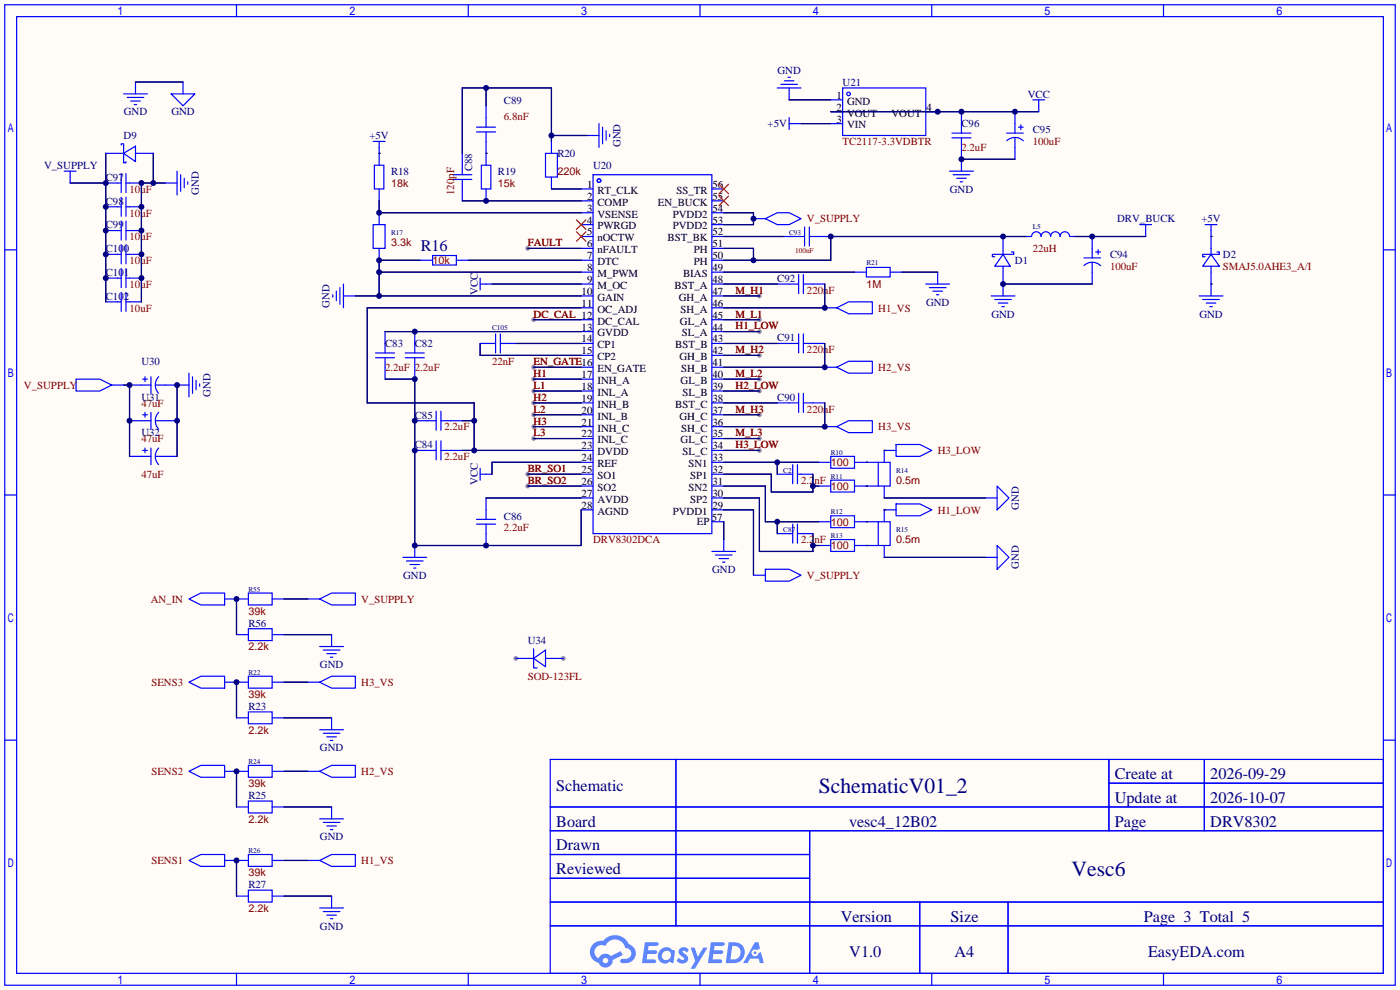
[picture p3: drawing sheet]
<svg xmlns="http://www.w3.org/2000/svg" width="299mm" height="212mm" viewBox="0 0 299 212" stroke-linecap="round" stroke-linejoin="round" font-family="sans-serif">
<path d="M0 0h299.2v211.6h-299.2z" fill="#fffcf7"/>
<g fill="#999">
<circle cx="110.2" cy="140.7" r=".51"/>
<circle cx="120.4" cy="140.7" r=".51"/>
<circle cx="114" cy="81" r=".51"/>
<circle cx="114" cy="86.1" r=".51"/>
<circle cx="114" cy="91.2" r=".51"/>
<circle cx="114" cy="93.7" r=".51"/>
<circle cx="114" cy="83.6" r=".51"/>
<circle cx="114" cy="88.6" r=".51"/>
<circle cx="114" cy="78.5" r=".51"/>
<circle cx="114" cy="68.3" r=".51"/>
<circle cx="112.8" cy="101.3" r=".51"/>
<circle cx="112.8" cy="103.9" r=".51"/>
<circle cx="112.8" cy="53.1" r=".51"/>
<circle cx="162.3" cy="96.3" r=".51"/>
<circle cx="162.3" cy="93.7" r=".51"/>
<circle cx="162.3" cy="88.6" r=".51"/>
<circle cx="162.3" cy="83.6" r=".51"/>
<circle cx="162.3" cy="81" r=".51"/>
<circle cx="162.3" cy="75.9" r=".51"/>
<circle cx="162.3" cy="70.9" r=".51"/>
<circle cx="162.3" cy="68.3" r=".51"/>
<circle cx="162.3" cy="63.2" r=".51"/>
</g>
<g fill="none" stroke="#00f" stroke-width=".25">
<path d="M1 1h297.2v209.6h-297.2zM3.6 3.6h292.1v204.4h-292.1zM50.5 1v2.6M100.1 1v2.6M149.6 1v2.6M199.1 1v2.6M248.7 1v2.6M1 53.4h2.6M295.7 53.4h2.5M1 105.8h2.6M295.7 105.8h2.5M1 158.2h2.6"/>
<path d="M295.7 158.2h2.5M117.6 162.3h178.1v45.7h-178.1zM117.6 172.5h178.1M117.6 177.5h178.1M144.5 162.3v35.6M173 177.5v30.5M237 162.3v15.2M237 167.4h58.7M257.4 162.3v15.2M117.6 182.6h55.4M117.6 192.8h178.1M117.6 187.7h55.4"/>
<path d="M117.6 197.9h178.1M196.6 192.8v15.2M215.4 192.8v15.2M50.5 208v2.6M100.1 208v2.6M149.6 208v2.6M199.1 208v2.6M248.7 208v2.6"/>
</g>
<g fill="#5487ff">
<path d="M145.3 202.7a1.3 1.3 0 0 1 1.9 .3l-.4 .6a.54 .54 0 0 0-.9-.2l.1 .2a1.34 1.34 0 0 1 .9 1.8 1.47 1.47 0 0 1-2.3-.1l.5-.6 .8 .5a.31 .31 0 0 0 .4-.3 .31 .31 0 0 0-.3-.4 1.12 1.12 0 0 1-.7-1.8z"/>
<path d="M147.6 202.5h.9l.6 2 1.2-2h.9l-2.7 4.6h-.9l1-1.7z"/>
<path d="M137.8 201.4h1.7a1.31 1.31 0 0 1 1.2 .2 .4 .4 0 0 1-.3 .5l-1.8 .1-.1 .9h1.6a.4 .4 0 0 1 .4 .4 .4 .4 0 0 1-.5 .4h-1.6l-.2 1.2h1.4a.46 .46 0 0 1 .5 0 .46 .46 0 0 1 .1 .5l-.4 .2h-2.6z"/>
<path d="M151.9 201.4h1.7a1.32 1.32 0 0 1 1.2 .2 .39 .39 0 0 1-.3 .5l-1.8 .1-.1 .9h1.6a.4 .4 0 0 1 .4 .4 .4 .4 0 0 1-.4 .4h-1.7l-.2 1.2h1.4a.46 .46 0 0 1 .5 0 .46 .46 0 0 1 .1 .5l-.4 .2h-2.6z"/>
<path d="M161.3 201.4h.8l.3 1.3-.6 .4a.75 .75 0 0 0-1.1 .3 .75 .75 0 0 0 .5 1 .75 .75 0 0 0 .9-.7l.5-.2 .6 2.3h-.8l-.3-.9h-1.8l-.5 .9h-1z"/>
<path d="M155.7 201.4l-.6 4.4h1.5a2.27 2.27 0 0 0 2.6-2.2 2.27 2.27 0 0 0-2.7-2.2zM156.5 202.1a1.5 1.5 0 0 1 1.8 1.6 1.5 1.5 0 0 1-1.9 1.4h-.3z"/>
<path d="M141.2 203a1.6 1.6 0 0 0-.3 2.3 1.6 1.6 0 0 0 2.3 .2l.7 .3 .3-2.4-.1-.3-.5-.1a1.58 1.58 0 0 0-2.4 0zM141.8 203.5a.98 .98 0 0 1 1.6 .4 .98 .98 0 0 1-1.1 1.3 .94 .94 0 0 1-.9-.7 .94 .94 0 0 1 .4-1z"/>
<path d="M126.8 201.8a2.37 2.37 0 0 0 1.1 4 1.54 1.54 0 0 0 1.8 1 1.54 1.54 0 0 0 1.2-1.6l2.2-1.1-.5-.8-2 1a1.57 1.57 0 0 0-2.7 .5 1.5 1.5 0 0 1-.7-2.1 1.5 1.5 0 0 1 2.2-.5 2.23 2.23 0 0 1 2.3-1.4 2.23 2.23 0 0 1 2 1.8 1.16 1.16 0 0 1 1.2 1.1 1.16 1.16 0 0 1-1.1 1.2h-.7a.47 .47 0 0 0-.5 .4 .47 .47 0 0 0 .4 .5 2.17 2.17 0 0 0 2.5-.9 2.17 2.17 0 0 0-.3-2.7l-.8-.4a3.2 3.2 0 0 0-5.5-.7l-1.1 .1zM128.8 205.3a.6 .6 0 0 1 1.2 0 .6 .6 0 0 1-1.2 0z"/>
<circle cx="161.4" cy="203.6" r=".28"/>
</g>
<g fill="none" stroke="#00f" stroke-width=".25">
<path d="M29 17.5v2.6M39.1 17.5v2.6M166.1 18.8h5.1M166.9 18h3.5M167.6 17.3h2.1M168.4 16.5h.5M168.7 18.8v2.5M180.1 18.8h17.8v10.2h-17.8zM13.7 36.6h2.6M15 36.6v2.5M22.6 39.1h3.3M22.6 32.8h3.8"/>
<path d="M25.9 31v-.3h.5v2.1M25.9 37.1v4M26.4 32.8v2h.5v-.3M26.4 32.8l2.6-1.6v3.3zM26.4 20.1h5.1M26.9 37.1v4M26.9 39.1h3.3M27.2 20.8h3.5M27.9 21.6h2.1M28.7 22.4h.5M29 32.8h3.8M35.3 39.1h2.5"/>
<path d="M36.6 20.1h5.1l-2.6 2.5zM37.8 36.6v5.1M38.6 37.3v3.6M39.4 38.1v2M40.1 38.9v.5M79.8 30.2h2.5M80 35.3h2v5.1h-2zM81 30.2v5.1M96.8 38.4h4M96.8 37.3h4M98.8 32.8v4.5M98.8 38.4v4.5"/>
<path d="M101.9 27.2h4M101.9 28.2h4M102.9 35.3h2v5.1h-2zM103.9 22.6v4.6M103.9 28.2v7.1M116.6 32.8h2.5v5h-2.5zM117.9 30.2v2.6M117.9 37.8v2.6M125.5 29h2.5M126.7 37.3h25.4v76.7h-25.4zM128 26.4v5.1M128.8 27.2v3.5"/>
<path d="M129.5 27.9v2.1M130.3 28.7v.5M168.7 26.4h2.5M168.7 25.1v2.6M177.5 21.3h2.6M177.5 23.9h2.6M177.5 26.4h2.6M197.9 23.9h2.5M202.9 36.6h5.1M203.5 28.4h4M203.5 29.5h4M203.7 37.3h3.6"/>
<path d="M204.5 38.1h2M205.2 38.9h.5M205.5 23.9v4.5M205.5 29.5v7.1M215.1 28.4h3.6M215.2 30.1a2.54 2.54 0 0 1 3.5 0M216.9 23.9v4.5M216.9 29.5v4.5M217.7 27.2h1M218.2 26.7v1M220.7 21.3h2.6M222 21.3v2.6"/>
<path d="M22.6 44.2h3.3M22.6 49.3h3.3M22.6 54.4h3.3M22.6 59.4h3.3M25.9 42.2v4M25.9 47.2v4.1M25.9 52.3v4.1M25.9 57.4v4.1M26.9 42.2v4M26.9 47.2v4.1M26.9 52.3v4.1M26.9 57.4v4.1"/>
<path d="M26.9 44.2h3.3M26.9 49.3h3.3M26.9 54.4h3.3M26.9 59.4h3.3M79.8 48h2.5v5.1h-2.5zM81 40.4v2.5M81 45.5v2.5M81 53.1v2.5M89.9 55.6h2.6M92.5 54.6h5v2h-5zM97.5 55.6h2.6M102.6 59.4v2.6"/>
<path d="M103.9 40.4v2.5M124.2 40.4h2.5M124.2 42.9h2.5M124.2 45.5h2.5M124.2 48h2.5M124.2 50.5h2.5M124.2 53.1h2.5M124.2 55.6h2.5M124.2 58.2h2.5M152.1 40.4h2.6M152.1 42.9h2.6M152.1 45.5h2.6"/>
<path d="M152.1 48h2.6M152.1 50.5h2.6M152.1 53.1h2.6M152.1 55.6h2.6M152.1 58.2h2.6M161 46.7h2.6M163.6 46.7l2.5-1.2h2.6l2.5 1.2-2.5 1.3h-2.6zM167.4 50.5h4.6M170.7 58.7v4M171.7 58.7v4M172 48.5v4.1M173 50.5h4.5"/>
<path d="M173 48.5v4.1M182.6 58.2h2.6M185.2 57.2h5v2h-5zM190.2 58.2h2.6M200.4 58.2v2.5M214.4 54.4l1.5 2.5h-3.3zM214.4 50.5v3.9M214.4 56.9v6.3M216.2 53.8h.5v.6h-4.6v.5h.5M219.5 50.5h1a1.02 1.02 0 0 1 1-1 1.02 1.02 0 0 1 1 1 1.02 1.02 0 0 1 1-1 1.02 1.02 0 0 1 1 1 1.02 1.02 0 0 1 1.1-1 1.02 1.02 0 0 1 1 1 1.02 1.02 0 0 1 1-1 1.02 1.02 0 0 1 1 1h1M231.6 55.1h3.6M231.7 56.8a2.54 2.54 0 0 1 3.5 0"/>
<path d="M233.4 50.5v4.6M233.4 56.1v4.6M234.2 53.8h1M234.7 53.3v1.1M243.6 48h2.5M244.9 48v2.5M257.6 48h2.5M258.8 54.4l1.8 2.5h-3.6zM258.8 48v6.4M258.8 56.9v6.3M260.1 53.8h.5v.6h-3.6v.5h.6M22.6 64.5h3.3"/>
<path d="M25.9 62.5v4M26.9 62.5v4M26.9 64.5h3.3M40.4 79.8v5M71.1 63v.5M71.9 62.2v2.1M72.6 61.5v3.5M73.4 63.2h2.5M73.4 60.7v5.1M80.3 75.4h4M80.3 76.5h4M82.3 70.9v4.5"/>
<path d="M82.3 76.5v4.5M86.6 75.4h4.1M86.6 76.5h4.1M88.6 70.9v4.5M88.6 76.5v4.5M102.6 60.7h2.6M102.6 73.4h3.3M105.9 71.4v4M106.9 73.4h3.3M106.9 71.4v4M124.2 60.7h2.5M124.2 63.2h2.5"/>
<path d="M124.2 65.8h2.5M124.2 68.3h2.5M124.2 70.9h2.5M124.2 73.4h2.5M124.2 75.9h2.5M124.2 78.5h2.5M152.1 60.7h2.6M152.1 63.2h2.6M152.1 65.8h2.6M152.1 68.3h2.6M152.1 70.9h2.6M152.1 73.4h2.6"/>
<path d="M152.1 75.9h2.6M152.1 78.5h2.6M166.1 60.7h4.6M166.1 73.4h4.6M170.7 71.4v4M171.7 60.7h4.6M171.7 73.4h4.6M171.7 71.4v4M176.3 65.8h2.5M176.3 78.5h2.5M178.8 78.5l2.6-1.3h5v2.6h-5zM178.8 65.8l2.6-1.3h5v2.6h-5z"/>
<path d="M197.9 60.7h5M198.6 61.5h3.6M199.4 62.2h2M200.2 63h.5M211.8 63.2h5.1M212.6 64h3.6M213.4 64.8h2M214.1 65.5h.5M256.3 63.2h5.1M257 64h3.6M257.8 64.8h2M258.6 65.5h.5"/>
<path d="M16.3 81h5l2.6 1.3-2.6 1.3h-5zM23.9 82.3h2.5M27.7 89.9h4.6M27.7 82.3h4.6M27.7 97.5h4.6M30.5 81h1M30.5 88.6h1M30.5 96.3h1M31 80.5v1M31 88.1v1.1M31 95.8v1M32.3 80.5v3.6"/>
<path d="M32.3 88.1v3.6M32.3 95.8v3.5M33.3 89.9h4.5M33.3 82.3h7.1M33.3 97.5h4.5M33.9 80.5a2.54 2.54 0 0 0 0 3.5M33.9 88.1a2.54 2.54 0 0 0 0 3.6M33.9 95.8a2.54 2.54 0 0 0 0 3.5M41.1 80.5v3.6M41.9 81.3v2M42.7 82v.5M88.6 96.3h4.6"/>
<path d="M88.6 89.9h4.6M93.2 87.9v4M93.2 94.2v4.1M94.2 96.3h4.6M94.2 87.9v4M94.2 94.2v4.1M94.2 89.9h4.6M124.2 81h2.5M124.2 83.6h2.5M124.2 86.1h2.5M124.2 88.6h2.5M124.2 91.2h2.5"/>
<path d="M124.2 93.7h2.5M124.2 96.3h2.5M124.2 98.8h2.5M152.1 81h2.6M152.1 83.6h2.6M152.1 86.1h2.6M152.1 88.6h2.6M152.1 91.2h2.6M152.1 93.7h2.6M152.1 96.3h2.6M152.1 98.8h2.6M166.1 86.1h4.6"/>
<path d="M169.4 99.3v4.1M170.4 99.3v4.1M170.7 84.1v4M171.7 86.1h4.6M171.7 84.1v4M175 98.8h2.5M176.3 91.2h2.5M177.5 97.5h5.1v2.6h-5.1zM178.8 91.2l2.6-1.3h5v2.6h-5zM182.6 98.8h5.1M187.7 98.8h2.5v5.1h-2.5zM191.5 95h5.1l2.5 1.3-2.5 1.2h-5.1z"/>
<path d="M191.5 96.3h-2.5v2.5M86.1 119.1h5.1M86.9 119.9h3.5M88.6 116.6v2.5M101.9 112h4M101.9 111h4M102.6 101.3h2.6M102.6 100.1v2.5M103.9 106.4v4.6M103.9 112v4.6M124.2 101.3h2.5M124.2 103.9h2.5"/>
<path d="M124.2 106.4h2.5M124.2 109h2.5M152.1 101.3h2.6M152.1 103.9h2.6M152.1 106.4h2.6M152.1 109h2.6M152.1 111.5h2.6M152.1 117.9h5.1M152.9 118.6h3.6M153.7 119.4h2M154.7 115.3v2.6M166.1 101.3h3.3"/>
<path d="M166.1 114h3.3M169.4 112v4.1M170.4 101.3h3.3M170.4 112v4.1M170.4 114h3.3M175 103.9h2.5M175 111.5h2.5M175 116.6h2.5M177.5 102.6h5.1v2.6h-5.1zM177.5 110.2h5.1v2.6h-5.1zM177.5 115.3h5.1v2.6h-5.1zM182.6 103.9h5.1"/>
<path d="M182.6 111.5h5.1M182.6 116.6h5.1M187.7 111.5h2.5v5.1h-2.5zM189 103.9v2.5M189 116.6v2.5M191.5 107.7h5.1l2.5 1.3-2.5 1.2h-5.1zM191.5 109h-2.5v2.5M210.6 106.4h2.5M210.6 119.1h2.5M213.1 116.6l2.5 2.5-2.5 2.6zM213.1 103.9l2.5 2.5-2.5 2.6zM40.4 128l2.5-1.3h5.1v2.6h-5.1z"/>
<path d="M48 128h5.1M50.5 135.6h2.6M53.1 126.7h5.1v2.6h-5.1zM53.1 134.4h5.1v2.5h-5.1zM58.2 128h2.5M58.2 135.6h2.5M65.8 128h2.5M68.3 128l2.6-1.3h5v2.6h-5zM68.3 138.2h5.1M69.1 138.9h3.5M69.8 139.7h2.1M70.9 135.6v2.6"/>
<path d="M87.6 120.6h2.1M88.4 121.4h.5M114 138.7v4h.8M154.4 120.1h.5M161 122.9h2.6M163.6 121.7h5.1l2.5 1.2-2.5 1.3h-5.1zM40.4 145.8l2.5-1.3h5.1v2.6h-5.1zM48 145.8h5.1M50.5 153.4h2.6M53.1 144.5h5.1v2.6h-5.1zM53.1 152.1h5.1v2.6h-5.1zM58.2 145.8h2.5"/>
<path d="M58.2 153.4h2.5M65.8 145.8h2.5M68.3 145.8l2.6-1.3h5v2.6h-5zM68.3 156h5.1M69.1 156.7h3.5M69.8 157.5h2.1M70.6 158.2h.5M70.6 140.5h.5M70.9 153.4v2.6M110.2 140.7h3.8M114 140.7l2.6-1.8v3.6zM116.6 140.7h3.8"/>
<path d="M40.4 164.8l2.5-1.2h5.1v2.5h-5.1zM48 164.8h5.1M50.5 172.5h2.6M53.1 163.6h5.1v2.5h-5.1zM53.1 171.2h5.1v2.5h-5.1zM58.2 164.8h2.5M58.2 172.5h2.5M65.8 164.8h2.5M68.3 164.8l2.6-1.2h5v2.5h-5zM68.3 175h5.1M69.1 175.8h3.5M69.8 176.5h2.1"/>
<path d="M70.6 177.3h.5M70.9 172.5v2.5M40.4 183.9l2.5-1.3h5.1v2.6h-5.1zM48 183.9h5.1M50.5 191.5h2.6M53.1 182.6h5.1v2.6h-5.1zM53.1 190.2h5.1v2.6h-5.1zM58.2 183.9h2.5M58.2 191.5h2.5M65.8 183.9h2.5M68.3 183.9l2.6-1.3h5v2.6h-5zM68.3 194.1h5.1"/>
<path d="M69.1 194.8h3.5M69.8 195.6h2.1M70.6 196.3h.5M70.9 191.5v2.6"/>
<circle cx="128" cy="38.6" r=".38"/>
<circle cx="181.4" cy="20.1" r=".38"/>
</g>
<path d="M153.7 39.4l2 2M155.7 39.4l-2 2M123.2 47l2 2M123.2 49.5l2 2.1M125.2 47l-2 2M125.2 49.5l-2 2.1M153.7 41.9l2 2M155.7 41.9l-2 2" fill="none" stroke="#f00" stroke-width=".25"/>
<g fill="none" stroke="#000080" stroke-width=".25">
<path d="M29 17.5h10.1M103.9 18.8v3.8M15 39.1h7.6M22.6 32.8v31.7M32.8 32.8v6.3M35.3 39.1h-5.1v25.4M81 32.8h.1M103.9 32.8h.1M117.9 30.2v-11.4h-19.1v14M117.9 29h7.6M168.7 21.3h8.8M171.2 26.4h6.3"/>
<path d="M177.5 23.9h44.5M205.5 34h11.4M81 42.9v2.6h43.2M81 58.2h43.2M89.9 55.6h-8.9v7.6M98.8 42.9h25.4M100.1 55.6h24.1M112.8 53.1h11.4M117.9 40.4h6.3M154.7 45.5h6.3v2.5h-6.3M154.7 53.1h6.3v2.5M154.7 58.2h27.9"/>
<path d="M154.7 50.5h12.7M192.8 58.2h7.6M219.5 50.5h-42v5.1h-22.8M229.6 50.5h15.3M258.8 50.5h.1M75.9 63.2h48.3M82.3 70.9h41.9M102.6 73.4v2.5h21.6M105.2 60.7h19M110.2 73.4h14M114 78.5h10.2M114 68.3h10.2"/>
<path d="M124.2 65.8h-45.7v20.3h22.8v10.2M154.7 68.3h7.6M154.7 73.4h11.4M154.7 75.9h7.6M154.7 70.9h7.6M154.7 60.7h11.4M154.7 63.2h7.6M176.3 73.4v5.1h-21.6M176.3 60.7v5.1h-21.6M214.4 60.7h19M258.8 60.7h.1M26.4 82.3h1.3v15.2"/>
<path d="M37.8 82.3v15.2M82.3 81h6.3v35.6h35.6v-7.6M98.8 96.3h25.4M98.8 89.9h2.5M114 81h10.2M114 86.1h10.2M114 91.2h10.2M114 93.7h10.2M114 83.6h10.2M114 88.6h10.2M124.2 98.8h-19v2.5M154.7 81h7.6"/>
<path d="M154.7 86.1h11.4M154.7 93.7h7.6M154.7 83.6h7.6M154.7 88.6h7.6M154.7 96.3h7.6M154.7 98.8h20.3M166.1 98.8v2.5M176.3 86.1v5.1h-21.6M185.2 98.8h.1M189 96.3h.1M103.9 106.4h20.3M112.8 101.3h11.4"/>
<path d="M112.8 103.9h11.4M154.7 101.3h10.1v3.9h8.9v-3.9M154.7 103.9h8.9v7.6h11.4M154.7 106.4h7.6v11.5h11.4v-3.9M154.7 111.5v3.8M154.7 109h6.3v13.9M166.1 111.5v2.5M173.7 103.9h1.3M173.7 116.6h1.3M185.2 103.9h.1M185.2 111.5h.1M185.2 116.6h.1"/>
<path d="M189 109h.1M189 106.4h21.6M189 119.1h21.6M50.5 128v7.6M60.7 128h5.1M60.7 135.6h10.2M50.5 145.8v7.6M60.7 145.8h5.1M60.7 153.4h10.2M50.5 164.8v7.7M60.7 164.8h5.1M60.7 172.5h10.2"/>
<path d="M50.5 183.9v7.6M60.7 183.9h5.1M60.7 191.5h10.2"/>
</g>
<g fill="#000080">
<circle cx="101.3" cy="96.3" r=".63"/>
<circle cx="101.3" cy="89.9" r=".63"/>
<circle cx="88.6" cy="70.9" r=".63"/>
<circle cx="88.6" cy="81" r=".63"/>
<circle cx="88.6" cy="89.9" r=".63"/>
<circle cx="88.6" cy="96.3" r=".63"/>
<circle cx="88.6" cy="116.6" r=".63"/>
<circle cx="103.9" cy="116.6" r=".63"/>
<circle cx="166.1" cy="98.8" r=".63"/>
<circle cx="173.7" cy="103.9" r=".63"/>
<circle cx="166.1" cy="111.5" r=".63"/>
<circle cx="173.7" cy="116.6" r=".63"/>
<circle cx="81" cy="63.2" r=".63"/>
<circle cx="81" cy="58.2" r=".63"/>
<circle cx="81" cy="55.6" r=".63"/>
<circle cx="81" cy="45.5" r=".63"/>
<circle cx="103.9" cy="42.9" r=".63"/>
<circle cx="117.9" cy="29" r=".63"/>
<circle cx="103.9" cy="18.8" r=".63"/>
<circle cx="161" cy="46.7" r=".63"/>
<circle cx="176.3" cy="91.2" r=".63"/>
<circle cx="176.3" cy="78.5" r=".63"/>
<circle cx="176.3" cy="65.8" r=".63"/>
<circle cx="177.5" cy="50.5" r=".63"/>
<circle cx="161" cy="55.6" r=".63"/>
<circle cx="214.4" cy="50.5" r=".63"/>
<circle cx="233.4" cy="50.5" r=".63"/>
<circle cx="214.4" cy="60.7" r=".63"/>
<circle cx="50.5" cy="145.8" r=".63"/>
<circle cx="50.5" cy="164.8" r=".63"/>
<circle cx="50.5" cy="183.9" r=".63"/>
<circle cx="216.9" cy="23.9" r=".63"/>
<circle cx="205.5" cy="23.9" r=".63"/>
<circle cx="200.4" cy="23.9" r=".63"/>
<circle cx="205.5" cy="34" r=".63"/>
<circle cx="22.6" cy="39.1" r=".63"/>
<circle cx="22.6" cy="44.2" r=".63"/>
<circle cx="22.6" cy="49.3" r=".63"/>
<circle cx="22.6" cy="54.4" r=".63"/>
<circle cx="22.6" cy="59.4" r=".63"/>
<circle cx="30.2" cy="39.1" r=".63"/>
<circle cx="30.2" cy="44.2" r=".63"/>
<circle cx="30.2" cy="49.3" r=".63"/>
<circle cx="30.2" cy="54.4" r=".63"/>
<circle cx="30.2" cy="59.4" r=".63"/>
<circle cx="32.8" cy="39.1" r=".63"/>
<circle cx="27.7" cy="89.9" r=".63"/>
<circle cx="27.7" cy="82.3" r=".63"/>
<circle cx="37.8" cy="89.9" r=".63"/>
<circle cx="37.8" cy="82.3" r=".63"/>
<circle cx="50.5" cy="128" r=".63"/>
</g>
<g font-size="4.6" fill="#000080">
<text x="175" y="169.4">SchematicV01_2</text>
<text x="229" y="187.2">Vesc6</text>
</g>
<g font-size="3.5" fill="#000080">
<text x="89.9" y="53.7">R16</text>
<text x="238.3" y="166.5">Create at</text>
<text x="258.7" y="166.5">2026-09-29</text>
<text x="118.9" y="169.1">Schematic</text>
<text x="238.3" y="171.6">Update at</text>
<text x="258.7" y="171.6">2026-10-07</text>
<text x="118.9" y="176.7">Board</text>
<text x="181.5" y="176.7">vesc4_12B02</text>
<text x="238.3" y="176.7">Page</text>
<text x="258.7" y="176.7">DRV8302</text>
<text x="118.9" y="181.8">Drawn</text>
<text x="118.9" y="186.8">Reviewed</text>
<text x="179.7" y="197">Version</text>
<text x="203.2" y="197">Size</text>
<text x="244.5" y="197">Page 3 Total 5</text>
<text x="181.5" y="204.6">V1.0</text>
<text x="204" y="204.6">A4</text>
<text x="245.4" y="204.6">EasyEDA.com</text>
</g>
<g font-size="2.3" fill="#000080">
<text x="166.2" y="15.8">GND</text>
<text x="107.7" y="22.1">C89</text>
<text x="180.1" y="18.3">U21</text>
<text x="219.6" y="20.9">VCC</text>
<text x="26.4" y="29.8">D9</text>
<text x="26.5" y="24.7">GND</text>
<text x="36.6" y="24.7">GND</text>
<text x="79" y="29.8">+5V</text>
<text x="164.1" y="27.2">+5V</text>
<text x="205.5" y="27.2">C96</text>
<text x="220.7" y="28.5">C95</text>
<text x="119.1" y="33.6">R20</text>
<text x="132.6" y="31.5" transform="rotate(-90 132.6 31.5)">GND</text>
<text x="9.4" y="36.1">V_SUPPLY</text>
<text x="22.6" y="38.7">C97</text>
<text x="42.5" y="41.6" transform="rotate(-90 42.5 41.6)">GND</text>
<text x="83.6" y="37.4">R18</text>
<text x="100.9" y="36.6" transform="rotate(-90 100.9 36.6)">C88</text>
<text x="106.4" y="37.4">R19</text>
<text x="126.7" y="36.1">U20</text>
<text x="203" y="41.2">GND</text>
<text x="22.6" y="43.7">C98</text>
<text x="238.8" y="47.5">DRV_BUCK</text>
<text x="256.8" y="47.5">+5V</text>
<text x="22.6" y="48.8">C99</text>
<text x="22.6" y="53.9">C100</text>
<text x="22.6" y="59">C101</text>
<text x="216.9" y="56.4">D1</text>
<text x="237.2" y="55.2">C94</text>
<text x="261.4" y="55.2">D2</text>
<text x="22.6" y="64.1">C102</text>
<text x="70.4" y="65.7" transform="rotate(-90 70.4 65.7)">GND</text>
<text x="102.2" y="63.1" transform="rotate(-90 102.2 63.1)">VCC</text>
<text x="166.1" y="60.2">C92</text>
<text x="197.9" y="65.3">GND</text>
<text x="211.9" y="67.9">GND</text>
<text x="256.3" y="67.9">GND</text>
<text x="82.3" y="74.2">C83</text>
<text x="88.6" y="74.2">C82</text>
<text x="166.1" y="72.9">C91</text>
<text x="30.2" y="78">U30</text>
<text x="30.2" y="85.6">U31</text>
<text x="45" y="84.8" transform="rotate(-90 45 84.8)">GND</text>
<text x="88.6" y="89.5">C85</text>
<text x="166.1" y="85.6">C90</text>
<text x="30.2" y="93.3">U32</text>
<text x="88.6" y="95.8">C84</text>
<text x="102.2" y="103.7" transform="rotate(-90 102.2 103.7)">VCC</text>
<text x="107.7" y="111">C86</text>
<text x="217.7" y="108.9" transform="rotate(-90 217.7 108.9)">GND</text>
<text x="86.2" y="123.7">GND</text>
<text x="152.2" y="122.5">GND</text>
<text x="217.7" y="121.6" transform="rotate(-90 217.7 121.6)">GND</text>
<text x="53.1" y="133.9">R56</text>
<text x="112.8" y="137.7">U34</text>
<text x="68.4" y="142.8">GND</text>
<text x="53.1" y="151.7">R23</text>
<text x="68.4" y="160.6">GND</text>
<text x="53.1" y="170.7">R25</text>
<text x="68.4" y="179.6">GND</text>
<text x="53.1" y="189.8">R27</text>
<text x="68.4" y="198.7">GND</text>
</g>
<g font-size="2.3">
<text x="178.8" y="21.1">1</text>
<text x="178.8" y="23.6">2</text>
<text x="181" y="22.4">GND</text>
<text x="198" y="23.6">4</text>
<text x="178.8" y="26.2">3</text>
<text x="181" y="24.9">VOUT</text>
<text x="181" y="27.5">VIN</text>
<text x="190.5" y="24.9">VOUT</text>
<text x="125.5" y="40.2">1</text>
<text x="127.7" y="41.4">RT_CLK</text>
<text x="144.6" y="41.4">SS_TR</text>
<text x="152.3" y="40.2">56</text>
<text x="125.5" y="42.7">2</text>
<text x="125.5" y="45.2">3</text>
<text x="125.5" y="47.8">4</text>
<text x="127.7" y="44">COMP</text>
<text x="127.7" y="46.5">VSENSE</text>
<text x="140.6" y="44">EN_BUCK</text>
<text x="143.8" y="46.5">PVDD2</text>
<text x="152.3" y="47.8">53</text>
<text x="152.3" y="45.2">54</text>
<text x="152.3" y="42.7">55</text>
<text x="125.5" y="50.3">5</text>
<text x="125.5" y="52.9">6</text>
<text x="127.7" y="49">PWRGD</text>
<text x="127.7" y="51.6">nOCTW</text>
<text x="142.7" y="51.6">BST_BK</text>
<text x="143.8" y="49">PVDD2</text>
<text x="152.3" y="52.9">51</text>
<text x="152.3" y="50.3">52</text>
<text x="125.5" y="55.4">7</text>
<text x="125.5" y="57.9">8</text>
<text x="127.7" y="54.1">nFAULT</text>
<text x="127.7" y="56.7">DTC</text>
<text x="127.7" y="59.2">M_PWM</text>
<text x="146" y="59.2">BIAS</text>
<text x="148.3" y="56.7">PH</text>
<text x="148.3" y="54.1">PH</text>
<text x="152.3" y="57.9">49</text>
<text x="152.3" y="55.4">50</text>
<text x="124.3" y="63">10</text>
<text x="124.3" y="65.6">11</text>
<text x="125.5" y="60.5">9</text>
<text x="127.7" y="61.7">M_OC</text>
<text x="127.7" y="64.3">GAIN</text>
<text x="144.2" y="61.7">BST_A</text>
<text x="145.1" y="64.3">GH_A</text>
<text x="152.3" y="65.6">46</text>
<text x="152.3" y="63">47</text>
<text x="152.3" y="60.5">48</text>
<text x="124.3" y="70.6">13</text>
<text x="127.7" y="66.8">OC_ADJ</text>
<text x="127.7" y="69.4">DC_CAL</text>
<text x="127.7" y="71.9">GVDD</text>
<text x="145.3" y="69.4">GL_A</text>
<text x="145.5" y="66.8">SH_A</text>
<text x="145.7" y="71.9">SL_A</text>
<text x="152.3" y="70.6">44</text>
<text x="152.3" y="68.1">45</text>
<text x="124.3" y="73.2">14</text>
<text x="124.3" y="75.7">15</text>
<text x="127.7" y="74.4">CP1</text>
<text x="127.7" y="77">CP2</text>
<text x="144.3" y="74.4">BST_B</text>
<text x="145.2" y="77">GH_B</text>
<text x="152.3" y="75.7">42</text>
<text x="152.3" y="73.2">43</text>
<text x="124.3" y="80.8">17</text>
<text x="124.3" y="83.3">18</text>
<text x="127.7" y="79.5">EN_GATE</text>
<text x="127.7" y="82.1">INH_A</text>
<text x="145.5" y="82.1">GL_B</text>
<text x="145.6" y="79.5">SH_B</text>
<text x="152.3" y="83.3">39</text>
<text x="152.3" y="80.8">40</text>
<text x="152.3" y="78.3">41</text>
<text x="124.3" y="85.9">19</text>
<text x="124.3" y="88.4">20</text>
<text x="127.7" y="84.6">INL_A</text>
<text x="127.7" y="87.1">INH_B</text>
<text x="127.7" y="89.7">INL_B</text>
<text x="144.3" y="87.1">BST_C</text>
<text x="145.2" y="89.7">GH_C</text>
<text x="145.8" y="84.6">SL_B</text>
<text x="152.3" y="88.4">37</text>
<text x="152.3" y="85.9">38</text>
<text x="124.3" y="91">21</text>
<text x="124.3" y="93.5">22</text>
<text x="127.7" y="92.2">INH_C</text>
<text x="127.7" y="94.8">INL_C</text>
<text x="145.5" y="94.8">GL_C</text>
<text x="145.6" y="92.2">SH_C</text>
<text x="152.3" y="93.5">35</text>
<text x="152.3" y="91">36</text>
<text x="124.3" y="96">23</text>
<text x="124.3" y="98.6">24</text>
<text x="124.3" y="101.1">25</text>
<text x="127.7" y="97.3">DVDD</text>
<text x="127.7" y="99.8">REF</text>
<text x="145.8" y="97.3">SL_C</text>
<text x="147.1" y="99.8">SN1</text>
<text x="152.3" y="101.1">32</text>
<text x="152.3" y="98.6">33</text>
<text x="152.3" y="96">34</text>
<text x="124.3" y="103.7">26</text>
<text x="124.3" y="106.2">27</text>
<text x="127.7" y="102.4">SO1</text>
<text x="127.7" y="104.9">SO2</text>
<text x="127.7" y="107.5">AVDD</text>
<text x="147.1" y="104.9">SN2</text>
<text x="147.5" y="107.5">SP2</text>
<text x="147.5" y="102.4">SP1</text>
<text x="152.3" y="106.2">30</text>
<text x="152.3" y="103.7">31</text>
<text x="124.3" y="108.7">28</text>
<text x="127.7" y="110">AGND</text>
<text x="143.8" y="110">PVDD1</text>
<text x="149" y="112.3">EP</text>
<text x="152.1" y="111.3">57</text>
<text x="152.3" y="108.7">29</text>
</g>
<g font-size="2.3" fill="#800000">
<text x="107.7" y="25.7">6.8nF</text>
<text x="180.1" y="31">TC2117-3.3VDBTR</text>
<text x="205.5" y="32.3">2.2uF</text>
<text x="220.7" y="31">100uF</text>
<text x="27.7" y="41.2">10uF</text>
<text x="83.6" y="39.9">18k</text>
<text x="97.1" y="41.7" transform="rotate(-90 97.1 41.7)">120pF</text>
<text x="106.4" y="39.9">15k</text>
<text x="119.1" y="37.4">220k</text>
<text x="27.7" y="46.3">10uF</text>
<text x="172.5" y="47.5">V_SUPPLY</text>
<text x="27.7" y="51.4">10uF</text>
<text x="83.6" y="52.6">3.3k</text>
<text x="112.8" y="52.6">FAULT</text>
<text x="220.7" y="53.9">22uH</text>
<text x="27.7" y="56.4">10uF</text>
<text x="92.5" y="56.4">10k</text>
<text x="237.2" y="57.7">100uF</text>
<text x="261.4" y="57.7">SMAJ5.0AHE3_A/I</text>
<text x="27.7" y="61.5">10uF</text>
<text x="157.2" y="62.8">M_H1</text>
<text x="172.5" y="62.8">220nF</text>
<text x="185.2" y="61.5">1M</text>
<text x="27.7" y="66.6">10uF</text>
<text x="114" y="67.9">DC_CAL 12</text>
<text x="157.2" y="70.4">H1_LOW</text>
<text x="157.2" y="67.9">M_L1</text>
<text x="187.7" y="66.6">H1_VS</text>
<text x="157.2" y="75.5">M_H2</text>
<text x="172.5" y="75.5">220nF</text>
<text x="5.1" y="83.1">V_SUPPLY</text>
<text x="82.3" y="79.3">2.2uF</text>
<text x="88.6" y="79.3">2.2uF</text>
<text x="105.2" y="78">22nF</text>
<text x="114" y="80.6">H1</text>
<text x="114" y="83.1">L1</text>
<text x="114" y="78">EN_GATE16</text>
<text x="157.2" y="83.1">H2_LOW</text>
<text x="157.2" y="80.6">M_L2</text>
<text x="187.7" y="79.3">H2_VS</text>
<text x="30.2" y="86.9">47uF</text>
<text x="114" y="85.6">H2</text>
<text x="114" y="88.2">L2</text>
<text x="157.2" y="88.2">M_H3</text>
<text x="172.5" y="88.2">220nF</text>
<text x="30.2" y="94.5">47uF</text>
<text x="95" y="92">2.2uF</text>
<text x="114" y="90.7">H3</text>
<text x="114" y="93.3">L3</text>
<text x="157.2" y="95.8">H3_LOW</text>
<text x="157.2" y="93.3">M_L3</text>
<text x="187.7" y="92">H3_VS</text>
<text x="95" y="98.3">2.2uF</text>
<text x="112.8" y="100.9">BR_SO1</text>
<text x="177.5" y="99.6">100</text>
<text x="200.4" y="97.1">H3_LOW</text>
<text x="30.2" y="102.2">47uF</text>
<text x="112.8" y="103.4">BR_SO2</text>
<text x="171.2" y="103.4">2.2nF</text>
<text x="177.5" y="104.7">100</text>
<text x="191.5" y="103.4">0.5m</text>
<text x="107.7" y="113.6">2.2uF</text>
<text x="177.5" y="112.3">100</text>
<text x="200.4" y="109.8">H1_LOW</text>
<text x="126.7" y="116.1">DRV8302DCA</text>
<text x="171.2" y="116.1">2.2nF</text>
<text x="177.5" y="117.4">100</text>
<text x="191.5" y="116.1">0.5m</text>
<text x="172.5" y="123.7">V_SUPPLY</text>
<text x="32.2" y="128.8">AN_IN</text>
<text x="53.1" y="131.4">39k</text>
<text x="77.2" y="128.8">V_SUPPLY</text>
<text x="53.1" y="139">2.2k</text>
<text x="32.3" y="146.6">SENS3</text>
<text x="53.1" y="149.1">39k</text>
<text x="77.2" y="146.6">H3_VS</text>
<text x="112.8" y="145.3">SOD-123FL</text>
<text x="53.1" y="156.8">2.2k</text>
<text x="32.3" y="165.7">SENS2</text>
<text x="77.2" y="165.7">H2_VS</text>
<text x="53.1" y="168.2">39k</text>
<text x="53.1" y="175.8">2.2k</text>
<text x="32.3" y="184.7">SENS1</text>
<text x="77.2" y="184.7">H1_VS</text>
<text x="53.1" y="187.2">39k</text>
<text x="53.1" y="194.9">2.2k</text>
</g>
<g font-size="1.6" fill="#000080">
<text x="83.6" y="50.2">R17</text>
<text x="168.7" y="50.2">C93</text>
<text x="220.7" y="49">L5</text>
<text x="185.2" y="56.6">R21</text>
<text x="105.2" y="70.6">C105</text>
<text x="167.4" y="101">C2</text>
<text x="177.5" y="97.2">R10</text>
<text x="191.5" y="101">R14</text>
<text x="177.5" y="102.3">R11</text>
<text x="167.4" y="113.7">C87</text>
<text x="177.5" y="109.9">R12</text>
<text x="191.5" y="113.7">R15</text>
<text x="177.5" y="115">R13</text>
<text x="53.1" y="126.4">R55</text>
<text x="53.1" y="144.2">R22</text>
<text x="53.1" y="163.3">R24</text>
<text x="53.1" y="182.3">R26</text>
</g>
<text font-size="1.6" fill="#800000" x="169.9" y="54">100nF</text>
</svg>
